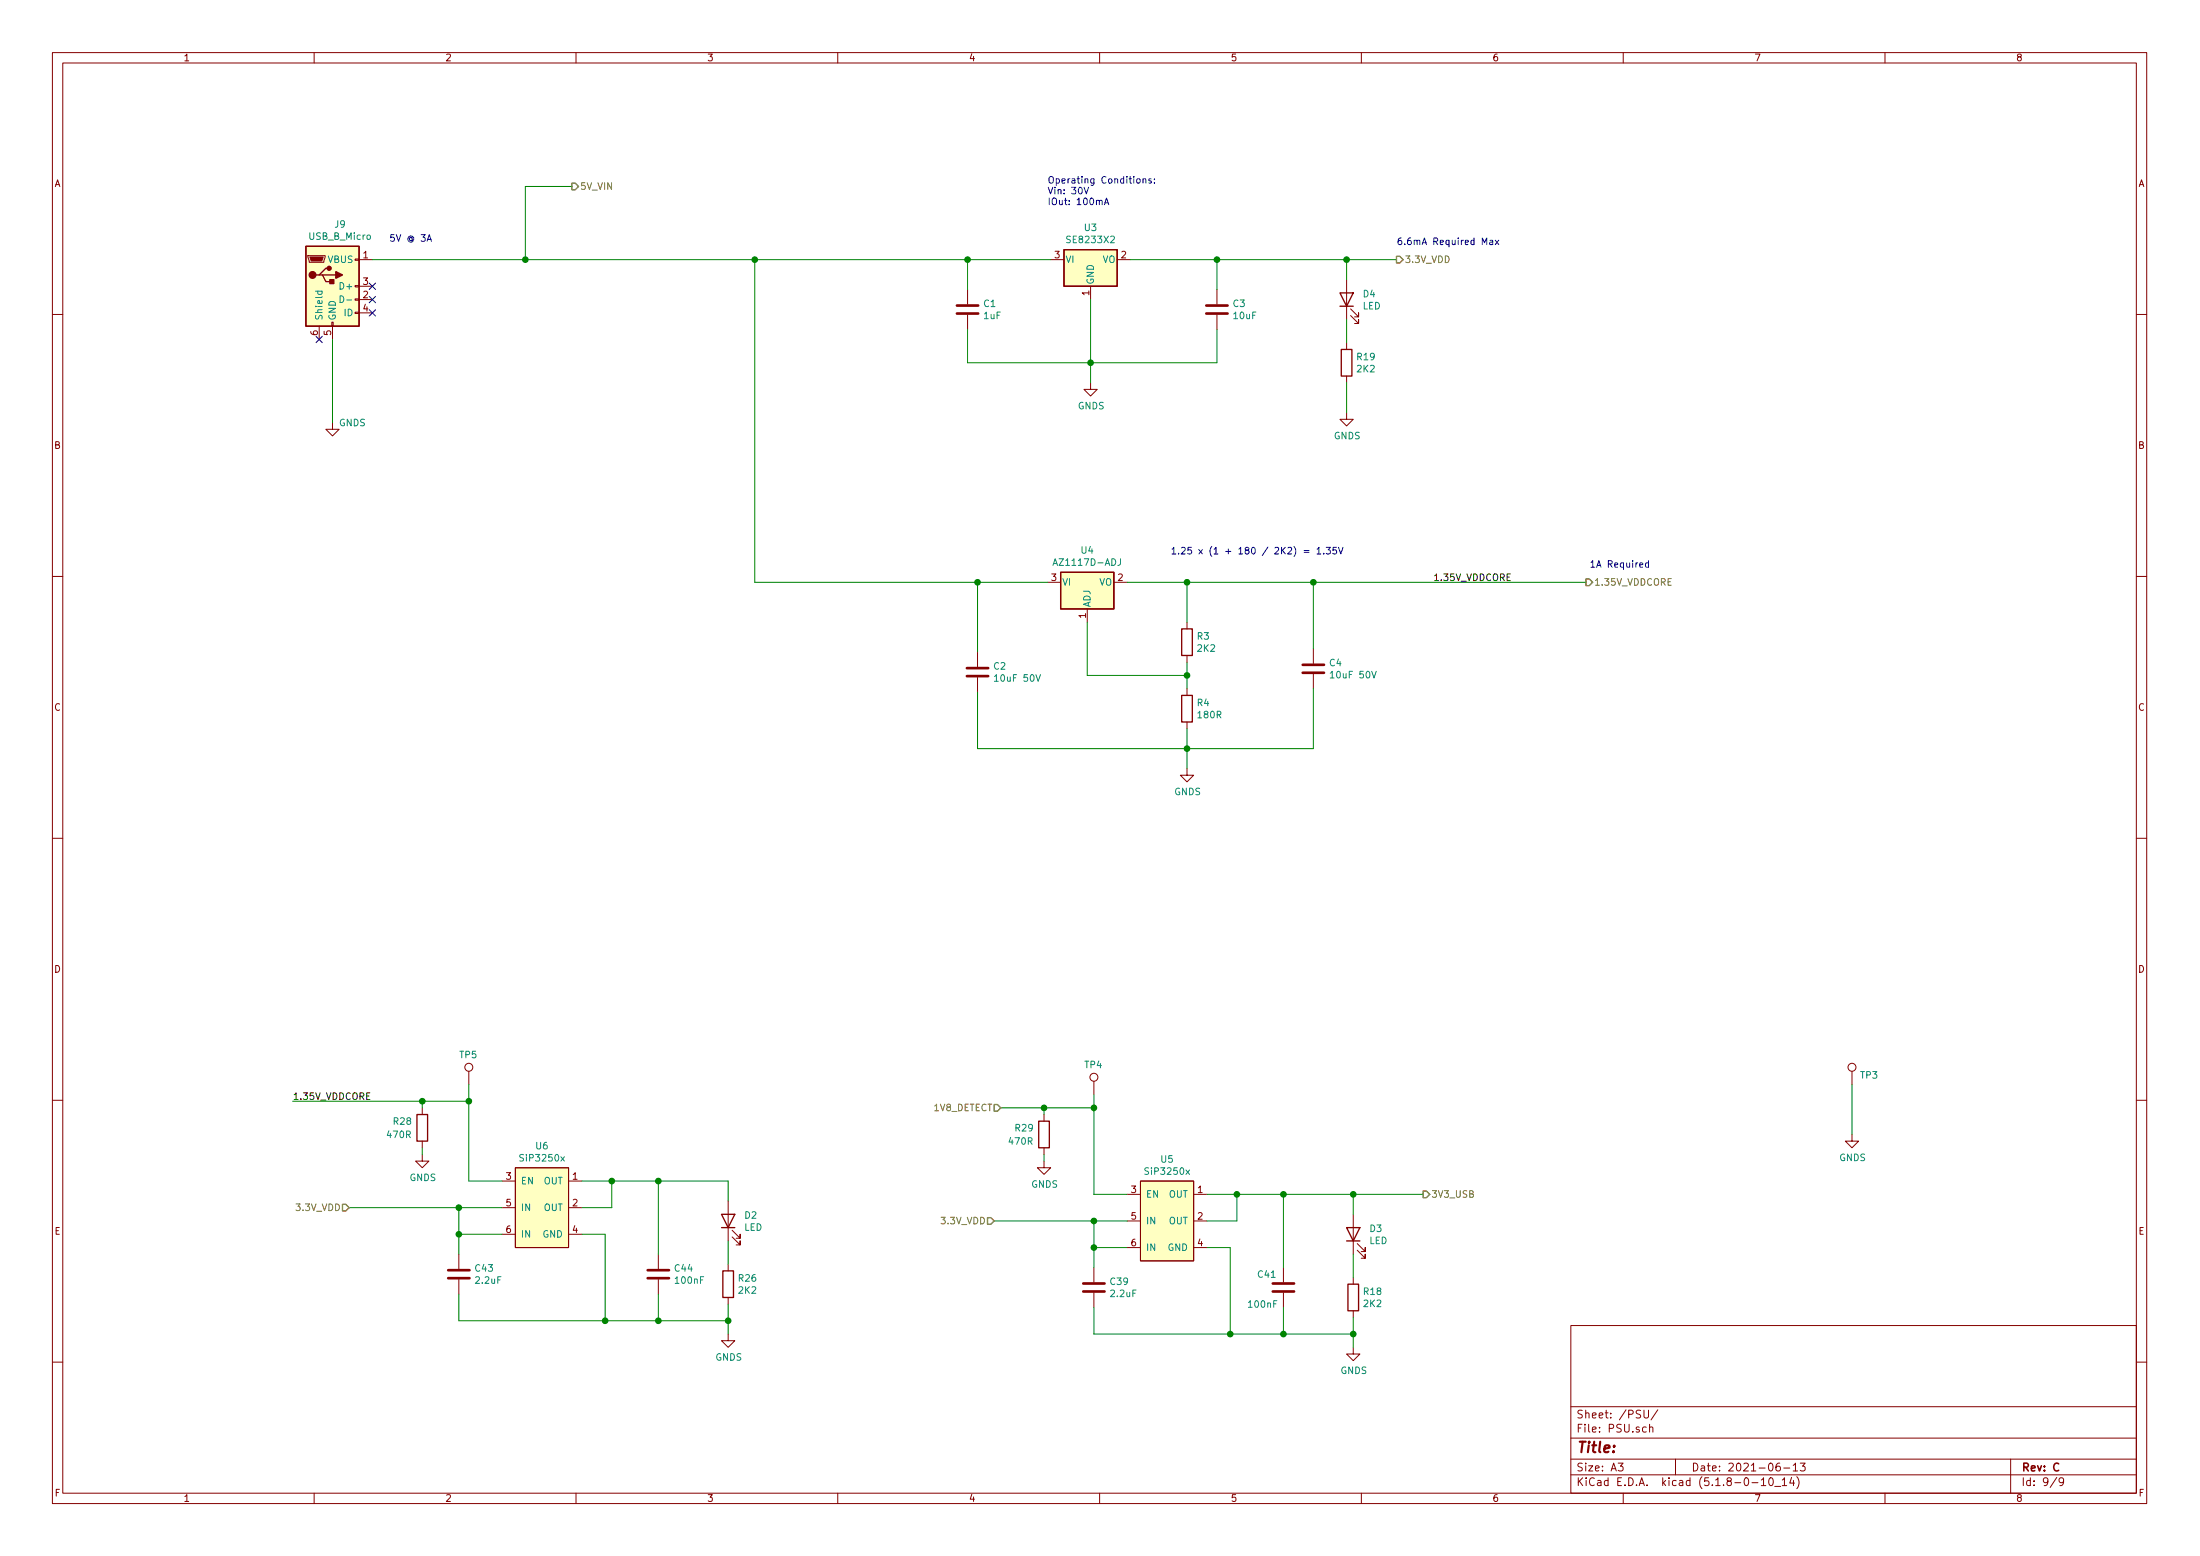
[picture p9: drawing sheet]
<svg xmlns="http://www.w3.org/2000/svg" width="420mm" height="297mm" viewBox="0 0 420 297" stroke-linecap="round" stroke-linejoin="round" font-family="sans-serif">
<g fill="none" stroke="#840000" stroke-width=".19">
<path d="M10 10h400v277h-400zM12 12h396v273.1h-396zM60 10v2M110 10v2M160 10v2M210 10v2M260 10v2M310 10v2M360 10v2M58.8 48.8h3.3v.3l-.3 1h-2.7zM67.8 59.6h.8v.3h-.8zM67.8 57.1h.8v.2h-.8z"/>
<path d="M67.8 54.5h.8v.3h-.8zM67.8 49.4h.8v.3h-.8zM68.6 49.6h2.5M68.6 57.2h2.5M68.6 54.6h2.5M68.6 59.7h2.5M184.8 55.3v2.8M200.7 49.6h2.5M208.3 54.6v2.6M213.4 49.6h2.5M232.4 55.3v2.8M257.2 53.4v7.6"/>
<path d="M257.9 59l1.6 1.5v-.8v.8h-.8M10 60h2M61 62.3v2.5M63.4 61.5h.2v.8h-.2zM63.5 62.3v2.5M184.8 60.1v2.8M208.3 73.1v1.2h1.2l-1.2 1.3-1.3-1.3h1.3M232.4 60.1v2.8M257.2 78.8v1.2h1.2l-1.2 1.3-1.3-1.3h1.3M257.2 65.4v1.3M257.2 71.8v1.3M257.9 60.2l1.6 1.6v-.8v.8h-.8"/>
<path d="M408 60h2M63.5 80.7v1.3h1.3l-1.3 1.2-1.3-1.2h1.3M10 110h2M200 111.2h2.6M207.6 116.2v2.6M212.7 111.2h2.6M226.7 118.8v1.3M408 110h2M186.7 124.5v2.8M186.7 129.3v2.8M226.7 125.1v1.3M226.7 131.5v1.3"/>
<path d="M226.7 137.8v1.3M250.8 123.9v2.8M250.8 128.7v2.8M226.7 146.7v1.3h1.3l-1.3 1.3-1.3-1.3h1.3M10 160h2M408 160h2M10 210h2M80.6 211.5v1.3M80.6 217.8v1.3M89.5 204.5v2.5M199.4 212.8v1.2M199.4 219.1v1.3"/>
<path d="M208.9 206.4v2.6M353.7 216.6v1.2h1.3l-1.3 1.3-1.3-1.3h1.3M353.7 204.5v2.5M408 210h2M80.6 220.4v1.3h1.3l-1.3 1.2-1.2-1.2h1.2M87.6 239.4v2.8M95.9 225.5h2.5M95.9 230.5h2.5M95.9 235.6h2.5M98.4 222.9h10.2v15.3h-10.2zM108.6 225.5h2.5M108.6 230.5h2.5"/>
<path d="M108.6 235.6h2.5M125.7 239.4v2.8M139.1 229.3v7.6M139.8 236.1l1.6 1.6v-.8v.8h-.8M139.8 234.9l1.6 1.5v-.8v.8h-.8M199.4 221.7v1.2h1.3l-1.3 1.3-1.3-1.3h1.3M215.3 228h2.5M215.3 233.1h2.5M215.3 238.2h2.5M217.8 225.5h10.2v15.2h-10.2zM228 228h2.5M228 233.1h2.5"/>
<path d="M228 238.2h2.5M258.4 231.8v7.6M259.2 238.7l1.5 1.5v-.8v.8h-.7M259.2 237.4l1.5 1.5v-.7v.7h-.7M87.6 244.3v2.8M125.7 244.3v2.8M139.1 254.7v1.2h1.2l-1.2 1.3-1.3-1.3h1.3M139.1 241.3v1.3M139.1 247.7v1.3M208.9 242v2.8M208.9 246.8v2.8M245.1 242v2.8"/>
<path d="M245.1 246.8v2.8M258.4 257.2v1.3h1.3l-1.3 1.3-1.2-1.3h1.2M258.4 243.9v1.2M258.4 250.2v1.3M300 253h108v32.1h-108zM10 260h2M300 278.5h108M300 274.5h108M300 268.5h108M309 279.3h1l-.5 .6 .4 .1v.7l-.2 .1-.7-.1M314 269.2v1.2l.2 .3h.4l.2-.3v-1.2M314.4 272.5l-.4-.1-.3 .3 .1 .6h.6"/>
<path d="M315 272.5l.3-.1 .3 .1 .1 .9M315 271.9v1.5M316.6 269.1l-1.3 2M320 278.5v3M339.9 279.3l-.4 .1a.96 .96 0 0 0 0 1.4l.5-.1v-.5l-.2-.3h-.5l-.1 .3M342.5 279.7l.4-.4v1.5M343.8 279.3h1l-.6 .6 .5 .1v.7l-.3 .1-.6-.1M384 278.5v6.6M408 260h2M60 285.1v1.9M110 285.1v1.9M160 285.1v1.9"/>
<path d="M210 285.1v1.9M260 285.1v1.9M300 281.5h108M310 285.1v1.9M334.6 283h1.1M336.4 282.5l.4-.4v1.5M336.4 283.6h.8M337.9 282.3l.3-.2a.81 .81 0 0 1 .5 .6 .81 .81 0 0 1-.2 .8l-.2 .1a.79 .79 0 0 1-.4-1.3zM338.9 283.8h1.2M340.4 282.5l.4-.4v1.5M340.4 283.6h.8M340.7 280.2h1.1"/>
<path d="M342.2 282l-.4 1.1h.9M342.5 280.8h.8M342.5 282.6v1M343.2 281.9a1.71 1.71 0 0 1 0 2.3M360 285.1v1.9M392.8 282l-1.3 2M394.1 282.7l-.3 .3h-.4l-.2-.3 .2-.5 .4-.1 .2 .2a1.19 1.19 0 0 1-.2 1.2l-.4 .1"/>
<circle cx="89.5" cy="203.7" r=".76"/>
<circle cx="208.9" cy="205.6" r=".76"/>
<circle cx="353.7" cy="203.7" r=".76"/>
</g>
<g fill="none" stroke="#840000" stroke-width=".51">
<path d="M182.8 59.9h4M182.8 58.3h4M230.4 59.9h4M230.4 58.3h4M184.7 129.1h4M184.7 127.5h4M248.8 128.4h4.1M248.8 126.9h4.1M85.6 244h4.1M85.6 242.5h4.1M123.7 244h4.1M123.7 242.5h4.1"/>
<path d="M206.9 246.5h4M206.9 245h4M243.1 246.5h4M243.1 245h4"/>
</g>
<g fill="none" stroke="#008484" stroke-width=".19">
<path d="M60.2 55.6h1.3M60.7 55.6v.4l.2 .2 .6-.1v-.5M64.9 56.5a.64 .64 0 0 1 .8 .6 .64 .64 0 0 1-.8 .6zM66.2 57.3h1M201.1 107.9l.4-1.2 .5 1.2M214 106.7v.9l-.2 .3h-.3M189.9 129.1l.4-.3v1.3M189.9 130.1h.8M197.8 128.8l.5 1.3 .4-1.3M254.1 128.5l.3-.3v1.2M254.1 129.4h.7M262 128.2l.4 1.2 .4-1.2"/>
<path d="M107.1 220.8l.7 .9M107.8 220.8l-.7 .9M226.5 223.4l.7 .8M227.2 223.4l-.7 .8"/>
</g>
<g fill="#ffffc2" stroke="#ffffc2" stroke-width=".19">
<path d="M58.4 47h10.2v15.3h-10.2z"/>
<path d="M203.2 47.7h10.2v6.9h-10.2z"/>
<path d="M98.4 222.9h10.2v15.3h-10.2z"/>
<path d="M202.6 109.3h10.1v6.9h-10.1z"/>
<path d="M217.8 225.5h10.2v15.2h-10.2z"/>
</g>
<g fill="none" stroke="#840000" stroke-width=".25">
<path d="M58.4 47h10.2v15.3h-10.2zM61 52.5h.6l.6 1.3h1.3M61.6 52.5h2.5M62.9 51.2h-.7l-1.2 1.3h-.7M203.2 47.7h10.2v6.9h-10.2zM255.9 55.9h2.5l-1.2 2.6zM255.9 58.5h2.5M256.2 66.7h2v5.1h-2zM202.6 109.3h10.1v6.9h-10.1zM225.7 132.8h2v5h-2zM225.7 120.1h2v5h-2zM79.6 212.8h2.1v5h-2.1z"/>
<path d="M198.4 214h2v5.1h-2zM137.8 231.8h2.5l-1.2 2.6zM137.8 234.4h2.5M257.2 234.4h2.5l-1.3 2.5zM257.2 236.9h2.5M138 242.6h2.1v5.1h-2.1zM257.4 245.1h2.1v5.1h-2.1z"/>
</g>
<g fill="#840000" stroke="#840000" stroke-width=".25">
<path d="M63 53.4h.8v.7h-.8z"/>
<path d="M64.1 51.9l1.3 .6-1.3 .6z"/>
<circle cx="59.7" cy="52.5" r=".63"/>
<circle cx="62.9" cy="51.2" r=".38"/>
</g>
<path d="M59.2 49.1h2.5l-.2 .7h-2.1z" fill="#840000" stroke="#840000" stroke-width=".19"/>
<g fill="none" stroke="#008400" stroke-width=".19">
<path d="M109.2 35.6h-8.9v14M71.1 49.6h129.6M144.1 49.6v61.6h55.9M184.8 49.6v5.7M208.3 57.2v15.9M215.9 49.6h50.8M232.4 49.6v5.7M257.2 49.6v3.8M63.5 64.8v15.9M184.8 62.9v6.4h47.6v-6.4M257.2 61v4.4M257.2 73.1v5.7"/>
<path d="M186.7 111.2v13.3M207.6 118.8v10.1h19.1M215.3 111.2h87.6M226.7 111.2v7.6M250.8 111.2v12.7M226.7 126.4v5.1M226.7 139.1v7.6M250.8 131.5v11.4h-64.1v-10.8M55.9 210.2h33.6M80.6 210.2v1.3M80.6 219.1v1.3M89.5 207v18.5h6.4"/>
<path d="M191.1 211.5h17.8M199.4 211.5v1.3M208.9 209v19h6.4M353.7 207v9.6M66.7 230.5h29.2M87.6 230.5v8.9M87.6 235.6h8.3M111.1 225.5h28v3.8M111.1 235.6h4.5v16.5M116.8 225.5v5h-5.7M125.7 225.5v13.9M139.1 236.9v4.4"/>
<path d="M189.9 233.1h25.4M199.4 220.4v1.3M208.9 233.1v8.9M208.9 238.2h6.4M230.5 228h41.3M230.5 238.2h4.4v16.5M236.2 228v5.1h-5.7M245.1 228v14M258.4 228v3.8M258.4 239.4v4.5M87.6 247.1v5h51.5M125.7 247.1v5"/>
<path d="M139.1 249v5.7M208.9 249.6v5.1h49.5M245.1 249.6v5.1M258.4 251.5v5.7"/>
</g>
<path d="M109.2 35h.7l.6 .6-.6 .6h-.7zM266.7 48.9h.6l.7 .7-.7 .6h-.6zM302.9 110.5h.6l.7 .7-.7 .6h-.6zM189.9 210.9h.6l.6 .6-.6 .6h-.6zM65.4 229.9h.6l.7 .6-.7 .7h-.6zM188.6 232.4h.6l.7 .7-.7 .6h-.6zM271.8 227.4h.6l.6 .6-.6 .6h-.6z" fill="none" stroke="#848400" stroke-width=".25"/>
<g fill="none" stroke="#0000c2" stroke-width=".19">
<path d="M207 35.7l.5 1.3 .4-1.3M210.9 39.1l.4-1.3 .5 1.3M211 38.7h.6M217.2 34.2l.3-.1 .3 .3-.2 .5-.3 .1-.2-.2zM218.3 34.3l.2-.2 .3 .1v.8M218.3 34.1v.9M219.9 34.2l-.3-.1-.2 .2v.2l.5 .1v.3h-.5M220.5 34.8v.2M220.5 34.2v.1M81.6 46.1l.4-1.3 .4 1.3M81.7 45.7h.6M283.1 46.7v-1.3l.4 .9 .4-.9v1.3"/>
<path d="M284.6 45.9h.4l.1 .8M285.1 46.2h-.4l-.2 .2 .2 .3 .4-.1M285.6 45.9l.6 .8M286.2 45.9l-.6 .8M249 105.1h1M249 105.4h1M251.5 104.8l.4-.3v1.3M251.5 105.8h.7M252.8 105.6v.2M253.3 104.5h.8l-.5 .5 .4 .1 .1 .4-.3 .3-.5-.2M255.2 104.5h-.6v.6l.1-.1 .5 .1v.5l-.2 .2-.4-.2M255.6 104.5l.5 1.3 .4-1.3"/>
<path d="M314.8 107.5h-.3l-.3 .2 .2 .5h.4M314.8 107v1.3"/>
</g>
<g fill="#008400" stroke="#008400" stroke-width=".25">
<circle cx="89.5" cy="210.2" r=".51"/>
<circle cx="208.9" cy="211.5" r=".51"/>
<circle cx="250.8" cy="111.2" r=".51"/>
<circle cx="199.4" cy="211.5" r=".51"/>
<circle cx="144.1" cy="49.6" r=".51"/>
<circle cx="80.6" cy="210.2" r=".51"/>
<circle cx="125.7" cy="225.5" r=".51"/>
<circle cx="125.7" cy="252.1" r=".51"/>
<circle cx="115.6" cy="252.1" r=".51"/>
<circle cx="226.7" cy="111.2" r=".51"/>
<circle cx="87.6" cy="235.6" r=".51"/>
<circle cx="184.8" cy="49.6" r=".51"/>
<circle cx="116.8" cy="225.5" r=".51"/>
<circle cx="87.6" cy="230.5" r=".51"/>
<circle cx="245.1" cy="228" r=".51"/>
<circle cx="139.1" cy="252.1" r=".51"/>
<circle cx="226.7" cy="142.9" r=".51"/>
<circle cx="235" cy="254.7" r=".51"/>
<circle cx="208.9" cy="238.2" r=".51"/>
<circle cx="258.4" cy="254.7" r=".51"/>
<circle cx="236.2" cy="228" r=".51"/>
<circle cx="208.9" cy="233.1" r=".51"/>
<circle cx="226.7" cy="128.9" r=".51"/>
<circle cx="258.4" cy="228" r=".51"/>
<circle cx="100.3" cy="49.6" r=".51"/>
<circle cx="257.2" cy="49.6" r=".51"/>
<circle cx="186.7" cy="111.2" r=".51"/>
<circle cx="208.3" cy="69.3" r=".51"/>
<circle cx="245.1" cy="254.7" r=".51"/>
<circle cx="232.4" cy="49.6" r=".51"/>
</g>
<path d="M70.5 59.1l1.2 1.2M70.5 56.6l1.2 1.2M70.5 54l1.2 1.3M71.7 54l-1.2 1.3M71.7 59.1l-1.2 1.2M71.7 56.6l-1.2 1.2M60.4 64.2l1.2 1.2M61.6 64.2l-1.2 1.2" fill="none" stroke="#000084" stroke-width=".19"/>
<text font-size="2.8" fill="#840000" x="301" y="277.3">Title:</text>
<g font-size="2.1" fill="#840000">
<text x="301" y="273.5">File: PSU.sch</text>
<text x="301" y="270.8">Sheet: /PSU/</text>
<text x="301" y="280.9">Size: A3</text>
<text x="323" y="280.9">Date: 2021-06-13</text>
<text x="386" y="280.9">Rev: C</text>
<text x="301" y="283.7">KiCad E.D.A. kicad (5.1.8-0-10_14)</text>
<text x="386" y="283.7">Id: 9/9</text>
</g>
<g font-size="1.8" fill="#840000">
<text x="35" y="11.7">1</text>
<text x="85" y="11.7">2</text>
<text x="135" y="11.7">3</text>
<text x="185" y="11.7">4</text>
<text x="235" y="11.7">5</text>
<text x="285" y="11.7">6</text>
<text x="335" y="11.7">7</text>
<text x="385" y="11.7">8</text>
<text x="10.4" y="35.7">A</text>
<text x="408.4" y="35.7">A</text>
<text x="69.4" y="49.3">1</text>
<text x="201.4" y="49.3">3</text>
<text x="214.1" y="49.3">2</text>
<text x="69.4" y="56.9">2</text>
<text x="69.4" y="54.4">3</text>
<text x="69.4" y="59.5">4</text>
<text x="208" y="56.4" transform="rotate(-90 208 56.4)">1</text>
<text x="60.7" y="64" transform="rotate(-90 60.7 64)">6</text>
<text x="63.2" y="64" transform="rotate(-90 63.2 64)">5</text>
<text x="10.4" y="85.7">B</text>
<text x="408.4" y="85.7">B</text>
<text x="200.8" y="110.9">3</text>
<text x="213.5" y="110.9">2</text>
<text x="207.4" y="118" transform="rotate(-90 207.4 118)">1</text>
<text x="10.4" y="135.7">C</text>
<text x="408.4" y="135.7">C</text>
<text x="10.4" y="185.7">D</text>
<text x="408.4" y="185.7">D</text>
<text x="96.7" y="225.2">3</text>
<text x="109.4" y="225.2">1</text>
<text x="216.1" y="227.7">3</text>
<text x="228.8" y="227.7">1</text>
<text x="96.7" y="230.3">5</text>
<text x="109.4" y="230.3">2</text>
<text x="216.1" y="232.8">5</text>
<text x="228.8" y="232.8">2</text>
<text x="10.4" y="235.7">E</text>
<text x="96.7" y="235.4">6</text>
<text x="109.4" y="235.4">4</text>
<text x="216.1" y="237.9">6</text>
<text x="228.8" y="237.9">4</text>
<text x="408.4" y="235.7">E</text>
<text x="10.5" y="285.7">F</text>
<text x="35" y="286.7">1</text>
<text x="85" y="286.7">2</text>
<text x="135" y="286.7">3</text>
<text x="185" y="286.7">4</text>
<text x="235" y="286.7">5</text>
<text x="285" y="286.7">6</text>
<text x="335" y="286.7">7</text>
<text x="385" y="286.7">8</text>
<text x="408.5" y="285.7">F</text>
</g>
<g font-size="1.8" fill="#0000c2">
<text x="200" y="35">Operating Conditions:</text>
<text x="200" y="37.1">Vin: 30V</text>
<text x="200" y="39.2">IOut: 100mA</text>
<text x="74.3" y="46.1">5V @ 3A</text>
<text x="266.7" y="46.8">6.6mA Required Max</text>
<text x="223.5" y="105.8">1.25 x (1 + 180 / 2K2) = 1.35V</text>
<text x="303.5" y="108.4">1A Required</text>
</g>
<g font-size="1.8" fill="#848400">
<text x="110.7" y="36.2">5V_VIN</text>
<text x="268.2" y="50.2">3.3V_VDD</text>
<text x="304.4" y="111.8">1.35V_VDDCORE</text>
<text x="178.4" y="212.1">1V8_DETECT</text>
<text x="56.8" y="231.2">3.3V_VDD</text>
<text x="180" y="233.7">3.3V_VDD</text>
<text x="273.3" y="228.6">3V3_USB</text>
</g>
<g font-size="1.8" fill="#008484">
<text x="59.1" y="45.8">USB_B_Micro</text>
<text x="64" y="43.5">J9</text>
<text x="204.1" y="46.4">SE8233X2</text>
<text x="207.2" y="44.1">U3</text>
<text x="62.7" y="50.2">VBUS</text>
<text x="203.5" y="50.2">VI</text>
<text x="210.5" y="50.2">VO</text>
<text x="65.3" y="55.3">D+</text>
<text x="187.9" y="58.6">C1</text>
<text x="208.9" y="54.4" transform="rotate(-90 208.9 54.4)">GND</text>
<text x="235.5" y="58.6">C3</text>
<text x="260.2" y="59.1">LED</text>
<text x="260.4" y="56.8">D4</text>
<text x="61.6" y="61.3" transform="rotate(-90 61.6 61.3)">Shield</text>
<text x="64.1" y="61.3" transform="rotate(-90 64.1 61.3)">GND</text>
<text x="65.8" y="60.4">ID</text>
<text x="187.9" y="60.9">1uF</text>
<text x="235.7" y="60.9">10uF</text>
<text x="259.2" y="68.8">R19</text>
<text x="259.2" y="71.1">2K2</text>
<text x="64.8" y="81.4">GNDS</text>
<text x="205.9" y="78.1">GNDS</text>
<text x="254.8" y="83.9">GNDS</text>
<text x="206.5" y="105.7">U4</text>
<text x="201.8" y="108">AZ1117D-ADJ</text>
<text x="202.8" y="111.8">VI</text>
<text x="209.9" y="111.8">VO</text>
<text x="208.3" y="116" transform="rotate(-90 208.3 116)">ADJ</text>
<text x="228.7" y="122.1">R3</text>
<text x="228.8" y="124.4">2K2</text>
<text x="189.8" y="127.8">C2</text>
<text x="190.4" y="130.1">10uF 50V</text>
<text x="253.9" y="127.2">C4</text>
<text x="254.5" y="129.5">10uF 50V</text>
<text x="228.7" y="134.8">R4</text>
<text x="228.9" y="137.1">180R</text>
<text x="224.3" y="151.8">GNDS</text>
<text x="87.8" y="202">TP5</text>
<text x="207.2" y="203.9">TP4</text>
<text x="355.3" y="205.9">TP3</text>
<text x="75.2" y="214.7">R28</text>
<text x="194" y="216">R29</text>
<text x="74.1" y="217.3">470R</text>
<text x="99.6" y="221.7">SiP3250x</text>
<text x="102.4" y="219.4">U6</text>
<text x="192.8" y="218.5">470R</text>
<text x="221.8" y="222">U5</text>
<text x="351.3" y="221.7">GNDS</text>
<text x="78.2" y="225.5">GNDS</text>
<text x="99.4" y="226.1">EN</text>
<text x="103.8" y="226.1">OUT</text>
<text x="197" y="226.7">GNDS</text>
<text x="219" y="224.3">SiP3250x</text>
<text x="99.4" y="231.2">IN</text>
<text x="103.8" y="231.2">OUT</text>
<text x="142.3" y="232.6">D2</text>
<text x="218.8" y="228.6">EN</text>
<text x="218.8" y="233.7">IN</text>
<text x="223.2" y="228.6">OUT</text>
<text x="223.2" y="233.7">OUT</text>
<text x="99.4" y="236.3">IN</text>
<text x="103.6" y="236.3">GND</text>
<text x="142.1" y="235">LED</text>
<text x="218.8" y="238.8">IN</text>
<text x="223" y="238.8">GND</text>
<text x="261.5" y="237.5">LED</text>
<text x="261.6" y="235.2">D3</text>
<text x="90.8" y="242.8">C43</text>
<text x="90.9" y="245.1">2.2uF</text>
<text x="128.9" y="242.8">C44</text>
<text x="129.1" y="245.1">100nF</text>
<text x="141.1" y="244.7">R26</text>
<text x="212.1" y="245.3">C39</text>
<text x="240.3" y="243.9">C41</text>
<text x="141.1" y="247">2K2</text>
<text x="212.2" y="247.6">2.2uF</text>
<text x="238.6" y="249.6">100nF</text>
<text x="260.5" y="247.2">R18</text>
<text x="260.5" y="249.5">2K2</text>
<text x="136.7" y="259.8">GNDS</text>
<text x="256" y="262.3">GNDS</text>
</g>
<g font-size="1.8">
<text x="273.7" y="110.9">1.35V_VDDCORE</text>
<text x="55.9" y="210">1.35V_VDDCORE</text>
</g>
</svg>
